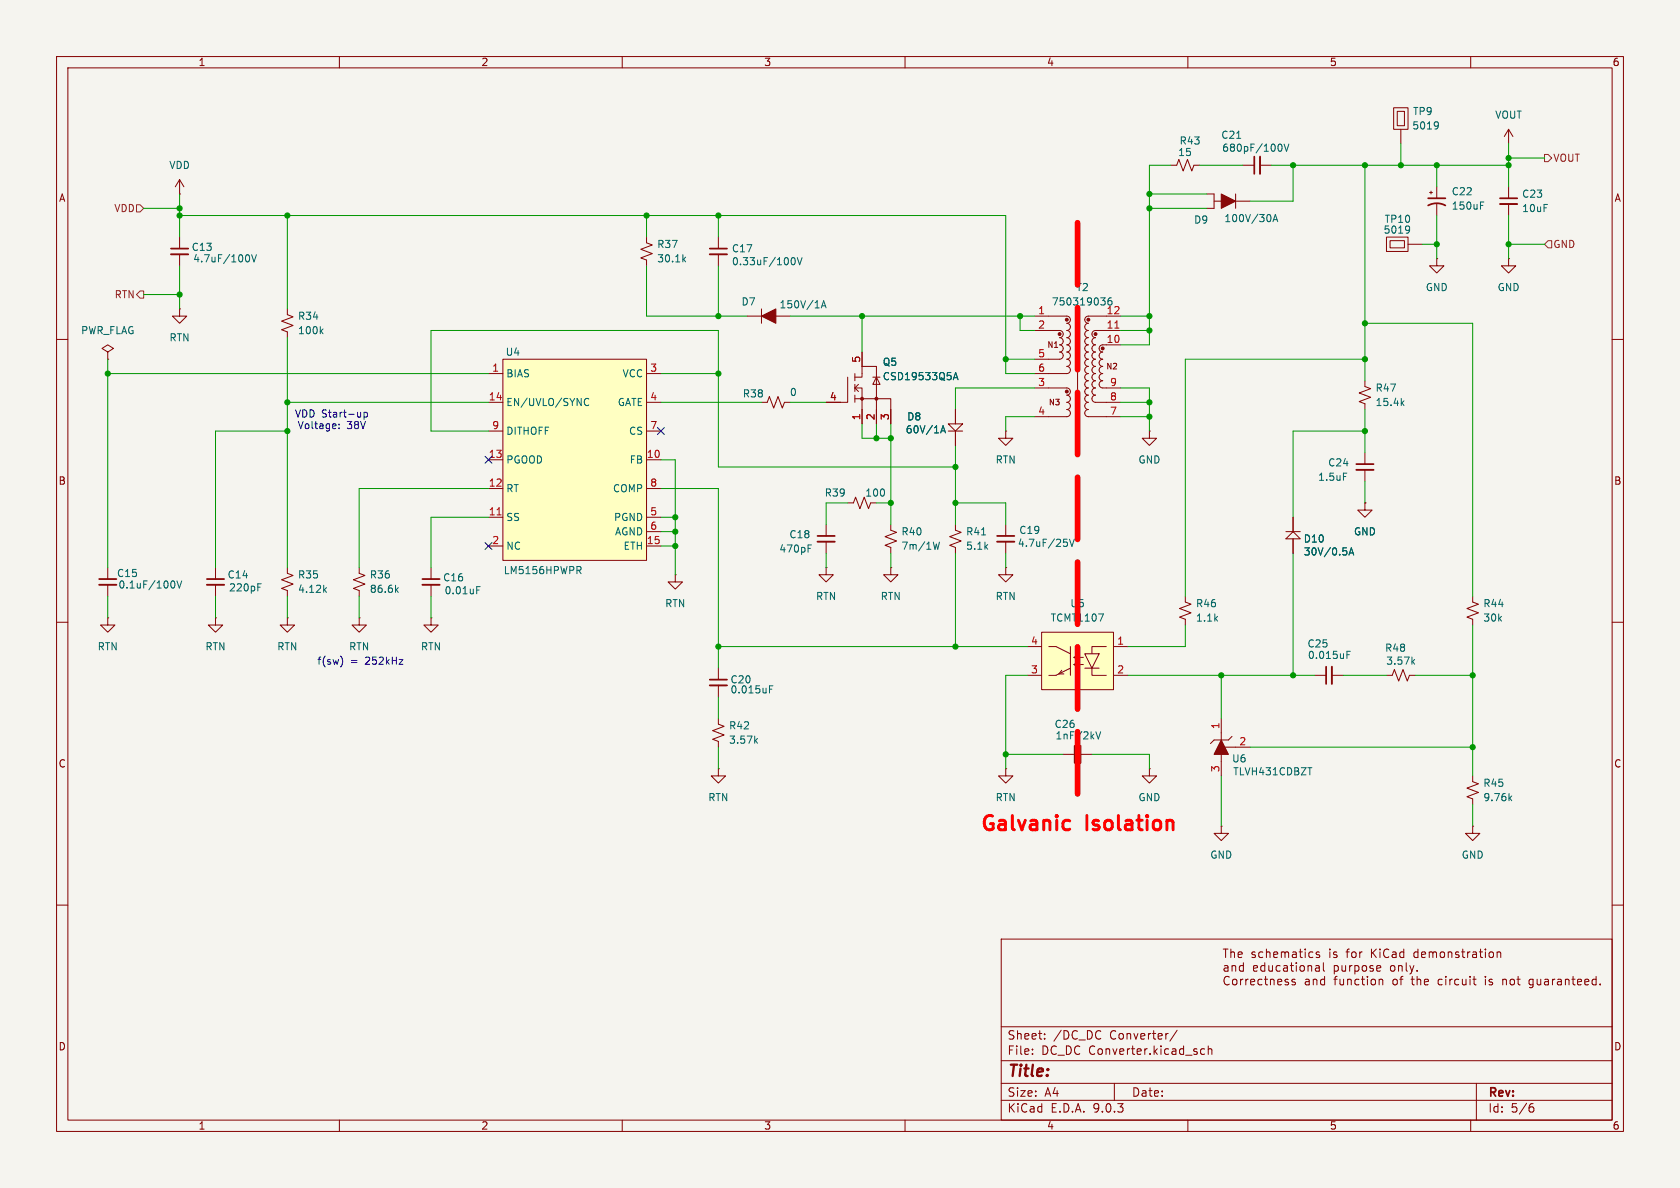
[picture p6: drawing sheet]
<svg xmlns="http://www.w3.org/2000/svg" width="297mm" height="210mm" viewBox="0 0 297 210" stroke-linecap="round" stroke-linejoin="round" font-family="sans-serif">
<path d="M0 0h297v210h-297z" fill="#f5f4ef" stroke="#f5f4ef" stroke-width=".18"/>
<g fill="none" stroke="#840000" stroke-width=".18">
<path d="M10 10h277v190h-277zM12 12h273v186h-273zM60 10v2M110 10v2M160 10v2M210 10v2M246.4 19.1h2.5v3.8h-2.5zM247 19.7h1.3v2.5h-1.3zM260 10v2M207 29.2h1l.4-1 .8 2 .7-2 .8 2 .4-1h1M213.4 34.3h1.2v2.5h-1.2M214.6 35.6h1.3"/>
<path d="M218.4 35.6h2.6M218.4 34.3v2.5M219.7 29.2h2M222.8 29.2h2M247.6 22.9v2.5M252.7 34h.5M253 33.8v.5M254 33v2.1M254 36.1v2M266.7 22.9v2.5M266.7 33v2.1M266.7 36.1v2"/>
<path d="M266.7 22.9l-.8 1.2M266.7 22.9l.8 1.2M31.7 54.6v1.3h1.3l-1.3 1.3-1.2-1.3h1.2M31.7 54.6h.1M127 41.9v2M127 45v2M132.1 55.9h2.5M134.6 54.6v2.6M137.2 55.9h2.5M182.9 58.4h4.4a.63 .63 0 0 1 .7 .7 .63 .63 0 0 1-.7 .6 .63 .63 0 0 1 .7 .6 .63 .63 0 0 1-.7 .7 .63 .63 0 0 1 .7 .6 .63 .63 0 0 1-.7 .6 .63 .63 0 0 1 .7 .7 .63 .63 0 0 1-.7 .6h-4.4M182.9 55.9h5.7a.63 .63 0 0 1 .6 .6 .63 .63 0 0 1-.6 .7 .63 .63 0 0 1 .6 .6 .63 .63 0 0 1-.6 .6 .63 .63 0 0 1 .6 .7 .63 .63 0 0 1-.6 .6 .63 .63 0 0 1 .6 .6 .63 .63 0 0 1-.6 .7 .63 .63 0 0 1 .6 .6 .63 .63 0 0 1-.6 .6 .63 .63 0 0 1 .6 .7 .63 .63 0 0 1-.6 .6 .63 .63 0 0 1 .6 .6 .63 .63 0 0 1-.6 .7 .63 .63 0 0 1 .6 .6 .63 .63 0 0 1-.6 .6h-5.7M190.5 55.9v17.8"/>
<path d="M198.1 55.9h-5.8a.63 .63 0 0 0-.5 .6 .63 .63 0 0 0 .6 .7 .63 .63 0 0 0-.6 .6 .63 .63 0 0 0 .6 .6 .63 .63 0 0 0-.6 .7 .63 .63 0 0 0 .6 .6 .63 .63 0 0 0-.6 .6 .63 .63 0 0 0 .6 .7 .63 .63 0 0 0-.6 .6 .63 .63 0 0 0 .6 .6 .63 .63 0 0 0-.6 .7 .63 .63 0 0 0 .6 .6 .63 .63 0 0 0-.6 .6 .63 .63 0 0 0 .6 .7 .63 .63 0 0 0-.6 .6 .63 .63 0 0 0 .6 .6 .63 .63 0 0 0-.6 .7 .63 .63 0 0 0 .6 .6 .63 .63 0 0 0-.6 .6 .63 .63 0 0 0 .6 .7 .63 .63 0 0 0-.6 .6 .63 .63 0 0 0 .6 .7 .63 .63 0 0 0-.6 .6 .63 .63 0 0 0 .6 .6 .63 .63 0 0 0-.6 .7 .63 .63 0 0 0 .6 .6 .63 .63 0 0 0-.6 .6 .63 .63 0 0 0 .6 .7h5.7M198.1 58.4h-4.4a.63 .63 0 0 0-.7 .7 .63 .63 0 0 0 .7 .6 .63 .63 0 0 0-.7 .6 .63 .63 0 0 0 .7 .7 .63 .63 0 0 0-.7 .6 .63 .63 0 0 0 .7 .6 .63 .63 0 0 0-.7 .7 .63 .63 0 0 0 .7 .6 .63 .63 0 0 0-.7 .6 .63 .63 0 0 0 .7 .7 .63 .63 0 0 0-.7 .6 .63 .63 0 0 0 .7 .6 .63 .63 0 0 0-.7 .7 .63 .63 0 0 0 .7 .6 .63 .63 0 0 0-.7 .6 .63 .63 0 0 0 .7 .7 .63 .63 0 0 0-.7 .6 .63 .63 0 0 0 .7 .7 .63 .63 0 0 0-.7 .6 .63 .63 0 0 0 .7 .6h4.4M245.1 41.9h3.8v2.6h-3.8zM245.7 42.5h2.6v1.3h-2.6zM248.9 43.2h2.6M254 45.7v1.3h1.3l-1.3 1.3-1.3-1.3h1.3M254 45.7h.1M266.7 45.7v1.3h1.3l-1.3 1.3-1.3-1.3h1.3M266.7 45.7h.1M10 60h2M149.9 66.7v4.4h-3.9M151.1 68.6h1.3v6.3"/>
<path d="M151.1 70.5h6.4v4.4M151.1 68.6l.7 .6M151.1 66v1.3M151.1 67.9v1.3M151.1 69.9v1.2M151.8 67.9l-.7 .7M152.4 64.8h2.5v10.1M152.4 62.2v4.5h-1.3M154.3 66.7h1.3M154.9 66.7l.7 1.2h-1.3zM167.6 74.9h2.6l-1.3 1.3zM167.6 76.2h2.6"/>
<path d="M168.9 72.4v2.5M168.9 76.2v2.5M177.8 76.2v1.3h1.3l-1.3 1.2-1.3-1.2h1.3M177.8 76.2h.1M182.9 68.6h5.7a.63 .63 0 0 1 .6 .6 .63 .63 0 0 1-.6 .7 .63 .63 0 0 1 .6 .6 .63 .63 0 0 1-.6 .6 .63 .63 0 0 1 .6 .7 .63 .63 0 0 1-.6 .6 .63 .63 0 0 1 .6 .6 .63 .63 0 0 1-.6 .7h-5.7M198.1 61h-3.2a.63 .63 0 0 0-.6 .6 .63 .63 0 0 0 .6 .6 .63 .63 0 0 0-.6 .7 .63 .63 0 0 0 .6 .6 .63 .63 0 0 0-.6 .6 .63 .63 0 0 0 .6 .7 .63 .63 0 0 0-.6 .6 .63 .63 0 0 0 .6 .6 .63 .63 0 0 0-.6 .7 .63 .63 0 0 0 .6 .6 .63 .63 0 0 0-.6 .6 .63 .63 0 0 0 .6 .7h3.2M203.2 76.2v1.3h1.3l-1.3 1.2-1.3-1.2h1.3M203.2 76.2h.1M241.3 67.3v1l1 .4-2 .8 2 .7-2 .8 1 .4v1M285 60h2M227.3 94h2.6M228.6 94l1.3 1.3h-2.6z"/>
<path d="M228.6 91.4v2.6M228.6 95.3v2.5M241.3 88.9v1.3h1.3l-1.3 1.2-1.3-1.2h1.3M241.3 88.9h.1M241.3 80v2M241.3 83.1v2M10 110h2M38.1 100.3v2.1M38.1 103.4v2M209.5 105.4v1l1.1 .4-2.1 .8 2.1 .7-2.1 .8 1 .4v1M232.4 119.4h2M235.5 119.4h2"/>
<path d="M245.1 119.4h1l.4-1 .8 2 .7-2 .8 2 .4-1h1M260.3 105.4v1l1.1 .4-2.1 .8 2.1 .7-2.1 .8 1 .4v1M285 110h2M188 133.4h2M191 133.4h2M203.2 135.9v1.3h1.3l-1.3 1.2-1.3-1.2h1.3M203.2 135.9h.1M215.9 127v3.8M215.9 133.4v3.8M216.5 132.1h4.5M217.8 130.2l-.6 .6h-2.6l-.6 .6M260.3 137.2v1l1.1 .4-2.1 .7 2.1 .8-2.1 .7 1 .4v1"/>
<path d="M215.9 146.1v1.2h1.3l-1.3 1.3-1.3-1.3h1.3M215.9 146.1h.1M260.3 146.1v1.2h1.3l-1.3 1.3-1.2-1.3h1.2M260.3 146.1h.1M10 160h2M177 166h108v32h-108zM216.2 167.8h.9M216.7 167.8v1.5M216.7 172.7a.74 .74 0 0 0-.3 .9 .74 .74 0 0 0 .8 .4h.1M217.2 172.7h.1M217.6 167.8v1.5M217.6 168.4l.2-.1h.4v1"/>
<path d="M218 173.2l.4-.1 .3 .3v.4l-.3 .3-.4-.1-.1-.2v-.4zM218.9 168.8l.7-.2-.1-.3h-.4l-.2 .2 .1 .7h.5M219.3 173.1v1M219.7 173.1l-.2 .1-.2 .2M220.2 173.1v1M220.7 173.1l-.3 .1-.2 .2M221.1 173.6l.7-.1-.1-.3-.4-.1-.2 .2 .1 .7h.5M221.9 168.3h-.4l-.2 .2 .1 .2 .5 .1v.4h-.6M223.1 173.2l-.4-.1-.3 .3v.4l.1 .2h.6M223.2 168.3h-.4l-.3 .3v.4l.2 .2h.5M223.5 173.1h.6M223.7 172.6v1.3l.4 .2"/>
<path d="M223.9 168.4l.2-.1h.4v1M223.9 167.8v1.5M224.6 173.2l.2-.1 .4 .1v.9M224.6 173.1v1M225.2 168.8l.7-.2-.1-.3h-.4l-.2 .2v.7h.6M225.9 173.6l.7-.1-.1-.3-.4-.1-.2 .2 .1 .7h.5M226.5 168.4l.5-.1 .2 .2M226.5 168.3v1M227.2 168.5l.2-.2h.3l.1 1M227.2 168.5v.8M227.7 173.2l-.3-.1-.2 .2v.2l.5 .2v.3h-.5M228.5 168.3h.6l.1 1"/>
<path d="M229 173.2l-.4-.1-.2 .2 .1 .2 .5 .2v.3h-.6M229.2 168.6l-.5 .1a.29 .29 0 0 0-.3 .3 .29 .29 0 0 0 .3 .3l.5-.1M229.7 168.3h.5M229.9 167.8v1.3l.3 .2M230.7 167.8v.1M230.7 168.3v1M230.8 173.2h.6l.1 .9M231.5 173.5h-.5a.29 .29 0 0 0-.3 .3 .29 .29 0 0 0 .3 .3l.5-.1M232.1 168.3h-.4l-.3 .3v.4l.1 .2h.6M232.2 173.2l.2-.1 .3 .1 .1 .9M232.2 173.1v1M232.6 170.8h.6v.9"/>
<path d="M233.2 171l-.5 .1a.29 .29 0 0 0-.2 .3 .29 .29 0 0 0 .2 .3l.5-.1M233.2 168.3h-.3l-.2 .2v.2l.5 .1v.4h-.5M234 170.2v1.3l.2 .2M234.2 173.2l-.5-.1-.2 .3v.4l.1 .2h.6M234.2 172.6v1.5M235.1 167.8v.1M235.1 168.3v1M235.8 173.1h.6M236.1 172.7l-.1 1.4M236.3 168.3h-.3l-.3 .2 .1 .2 .5 .1v.4h-.6M236.9 173.1l.1 .9 .3 .1 .2-.1M237.2 170.7v.8l.1 .1 .4 .1"/>
<path d="M237.5 173.1v1M238 168.3h.5M238.2 173.2l.3-.1 .3 .1 .1 .9M238.2 173.1v1M238.5 167.8l-.3 .2v1.3M239.1 168.3h.4l.2 .3v.4l-.2 .3-.4-.1-.1-.2v-.4zM240.2 173.2l-.4-.1-.3 .3v.4l.2 .2h.5M240.4 168.3v1M240.7 173.1h.5M240.8 168.3h-.3l-.1 .3M240.9 172.6v1.3l.3 .2M241.3 170.7l.3 .3v.4l-.3 .3"/>
<path d="M241.7 172.6v.1M241.7 173.1v1M242.5 167.8v1.5M242.5 173.2l.4-.1 .3 .3v.4l-.3 .3-.4-.1-.1-.2v-.4zM242.7 168.4l.6 .9M243.3 167.8l-.8 .8M243.8 173.2l.2-.1 .4 .1 .1 .9M243.8 173.1v1M244 167.8v.1M244 168.3v1M245.5 167.9a.6 .6 0 0 0-.7 0 .6 .6 0 0 0-.2 .7 .56 .56 0 0 0 .3 .6 .56 .56 0 0 0 .6-.1M246.2 168.3h.5l.1 1"/>
<path d="M246.4 173.2l.3-.1 .3 .3v.4l-.3 .3-.3-.1-.2-.2v-.4zM246.8 168.6l-.5 .1a.29 .29 0 0 0-.2 .3 .29 .29 0 0 0 .2 .3l.5-.1M247.5 173.1h.5M247.7 172.7v1.4M248.2 168.3h-.5l-.2 .3v.4l.1 .2h.6M248.2 167.8v1.5M249.2 170.7l.4 1M249.5 173.1h.5M249.6 171.7l-.1 .3-.3 .2M249.7 172.6v1.3l.3 .2M250 170.7l-.4 1M250.5 173.2l.2-.1 .4 .1 .1 .9"/>
<path d="M250.5 172.6v1.5M250.7 168.3h-.5l-.2 .3v.4l.1 .2h.6M250.7 167.8v1.5M251.3 168.8l.7-.2v-.3h-.5l-.2 .2 .1 .7h.6M251.8 173.6l.7-.1v-.3l-.5-.1-.2 .2 .1 .7h.6M252.7 168.4l.4-.1 .2 .2M252.7 168.3v1M253.3 168.5l.2-.2h.4l.1 1M253.3 168.5v.8M254.7 168.3h.4l.3 .3v.4l-.3 .3-.4-.1-.1-.2v-.4zM255 173.2l-.5-.1-.3 .3v.4l.2 .2h.6M255.5 172.7h.1"/>
<path d="M255.6 172.6v.1M255.6 173.1v1M255.7 172.7h-.1M256 168.4l.2-.1h.4l.1 1M256 168.3v1M256.3 173.1v1M256.7 173.1l-.2 .1-.2 .2M257.9 173.2l-.4-.1-.3 .3v.4l.1 .2h.6M257.9 168.3h-.4l-.2 .2 .1 .2 .5 .1v.4h-.6M258.4 168.3h.6M258.5 173.1l.1 .9 .4 .1 .2-.1M258.6 167.8v1.3l.4 .2"/>
<path d="M259.2 173.1v1M259.5 168.3v1M259.8 172.7h.1M259.9 172.6v.1M259.9 173.1v1M259.9 168.3h-.3l-.1 .3M260 172.7h-.1M260.4 173.1h.6M260.4 168.3h.6v1M260.6 172.6v1.3l.4 .2M261 168.6l-.5 .1a.29 .29 0 0 0-.2 .3 .29 .29 0 0 0 .2 .3l.5-.1M261.5 168.3h.6"/>
<path d="M261.7 167.8v1.3l.4 .2M262.5 172.7h.1M262.6 172.6v.1M262.6 173.1v1M262.6 167.8v.1M262.6 168.3v1M262.7 172.7h-.1M263.4 168.3h.3l.3 .3v.4l-.3 .3-.3-.1-.2-.2v-.4zM263.8 173.2l-.3-.1-.3 .2 .1 .2 .5 .2v.3h-.6M264.7 168.4l.2-.1h.3l.1 1M264.7 168.3v1M265.7 173.2l.2-.1 .3 .1 .1 .9"/>
<path d="M265.7 173.1v1M267.1 173.2l.4-.1 .2 .3v.4l-.2 .3-.4-.1-.1-.2v-.4zM268.2 173.1h.5M268.4 172.6v1.3l.3 .2M271 173.2l-.4-.1-.3 .3v.4l.2 .2h.5M271 173.1v1.2l-.3 .3-.3-.1M271.7 173.1l.1 .9 .4 .1 .2-.1M272.4 173.1v1M273.1 173.2h.6v.9M273.7 173.5h-.5a.29 .29 0 0 0-.2 .3 .29 .29 0 0 0 .2 .3l.5-.1M274.5 173.1v1M274.9 173.1l-.3 .1-.1 .2"/>
<path d="M275.4 173.2h.6v.9M276 173.5h-.5a.29 .29 0 0 0-.2 .3 .29 .29 0 0 0 .2 .3l.5-.1M276.7 173.2l.3-.1 .3 .1 .1 .9M276.7 173.1v1M277.9 173.1h.6M278.1 172.6v1.3l.4 .2M278.9 173.6l.7-.1-.1-.3-.4-.1-.2 .2 .1 .7h.5M280.2 173.6l.7-.1-.1-.3-.4-.1-.2 .2v.7h.6M282.2 173.2l-.5-.1-.2 .3v.4l.1 .2h.6M282.2 172.6v1.5M282.9 174v.1M285 160h2"/>
<path d="M60 198v2M110 198v2M160 198v2M177 194.5h108M177 191.5h108M177 187.5h108M177 181.5h108M182.5 186.3v.1M182.5 185.5v.1M184.7 183.6v.1M184.7 182.8v.1M197 191.5v3"/>
<path d="M208.1 182.1l-1.3 2M210 198v2M213 185.5l-.5-.1-.3 .3v.4l.2 .2h.6M213.6 185.5l.2-.1 .4 .1v.9M213.6 184.9v1.5M260 198v2M261 191.5v6.5M270.6 195.7h.4l.2 .3-.1 .5-.5 .1M271 195.1l-.4 .1"/>
</g>
<g fill="none" stroke="#006464" stroke-width=".18">
<path d="M218.6 24.5h.8M225 39.2l.5-1.3 .4 1.3M225.2 38.8h.6M226.1 25.5h.1a.68 .68 0 0 1 .5 .6 .68 .68 0 0 1-.5 .6h-.1M227 25.5l.4 1.2 .5-1.2M254 21.5l.2 .2a1.03 1.03 0 0 1-.2 1M254.3 22.1l-.3 .2M261.7 36.3h.5M261.7 35.7h.6M140 45.7l.2-.2a.68 .68 0 0 1 .4 .7 .68 .68 0 0 1-.4 .6l-.2-.1M140.9 45.5l.5 1.3 .4-1.3M145.2 54.4l.4-1.2 .4 1.2"/>
<path d="M145.3 54.1h.6M194.6 52.6h.8l-.4 .5M195.1 53.1l.3 .3-.1 .4M195.9 53.4l.2-.3 .4 .1 .1 .2-.1 .4M196.5 52.6l-.4 .1a.92 .92 0 0 0-.2 1.1M249.2 40.2a.94 .94 0 0 1-.2 1M249.2 40.5l-.2 .2M166.3 76.5l.4-1.2 .4 1.2M166.4 76.2h.6M168.5 67.1l.4-1.2 .5 1.2M168.6 66.8h.7M247.8 71.2l.4 .5"/>
<path d="M248.2 70.9l-.5 .4M237.5 83.6h.6M238.5 98.1l.4-1.3 .4 1.3M238.6 97.8h.6M45.6 103.8h.4M45.6 103.2h.6M238.1 115.7h.4M238.1 115.1h.6M249.7 116.9l.4 .5M250.1 116.6l-.5 .5M193.7 129.4l.5 1.2 .4-1.2M231.2 135.7h.7"/>
<path d="M266.9 141.1l.4 .4M267.3 140.7l-.5 .5"/>
</g>
<path d="M221.7 27.7v3M252.5 36.3a3.2 3.2 0 0 1 3 0M252.5 35.1h3M265.2 35.1h3M125.5 43.9h3M239.8 82h3M36.6 102.4h3M234.4 117.9v3M190 131.8v3.1" fill="none" stroke="#840000" stroke-width=".3"/>
<g fill="#840000" stroke="#840000" stroke-width=".18">
<path d="M134.6 55.9l2.6-1.3v2.6z"/>
<path d="M215.9 34.3l2.5 1.3-2.5 1.2z"/>
<path d="M215.9 130.8l1.3 2.6h-2.6z"/>
<circle cx="152.4" cy="70.5" r=".25"/>
<circle cx="154.9" cy="70.5" r=".25"/>
<circle cx="187.3" cy="59.1" r=".25"/>
<circle cx="188.6" cy="56.5" r=".25"/>
<circle cx="188.6" cy="69.2" r=".25"/>
<circle cx="192.4" cy="56.5" r=".25"/>
<circle cx="193.7" cy="59.1" r=".25"/>
<circle cx="194.9" cy="61.6" r=".25"/>
</g>
<path d="M222.8 27.7v3M265.2 36.1h3M125.5 45h3M239.8 83.1h3M36.6 103.4h3M235.5 117.9v3M191 131.8v3.1" fill="none" stroke="#840000" stroke-width=".33"/>
<path d="M197.1 58h.7" fill="none" stroke="#a90000" stroke-width=".18"/>
<path d="M184.1 111.8h12.7v10.1h-12.7z" fill="#ffffc2"/>
<g fill="none" stroke="#840000" stroke-width=".18">
<path d="M50.8 54.6v1l1 .4-2 .8 2 .7-2 .8 1 .4v1M114.3 41.9v1l1 .4-2 .8 2 .7-2 .8 1 .4v1M134.6 71.1h1l.4-1 .8 2 .7-2 .8 2 .4-1h1M146 92.7v2M146 95.8v2M149.9 88.9h1l.4-1 .7 2 .8-2 .7 2 .4-1h1M157.5 92.7v1l1 .4-2 .8 2 .7-2 .8 1 .4v1M168.9 92.7v1l1 .4-2 .8 2 .7-2 .8 1 .4v1M177.8 92.7v2M177.8 95.8v2M63.5 109.2v1.3h1.3l-1.3 1.3-1.3-1.3h1.3M63.5 109.2h.1"/>
<path d="M76.2 109.2v1.3h1.3l-1.3 1.3-1.3-1.3h1.3M76.2 109.2h.1M119.4 101.6v1.3h1.2l-1.2 1.2-1.3-1.2h1.3M119.4 101.6h.1M127 118.1v2M146 100.3v1.3h1.3l-1.3 1.3-1.2-1.3h1.2M146 100.3h.1M157.5 100.3v1.3h1.2l-1.2 1.3-1.3-1.3h1.3M157.5 100.3h.1M177.8 100.3v1.3h1.3l-1.3 1.3-1.3-1.3h1.3M177.8 100.3h.1M181.6 114.3h2.5"/>
<path d="M181.6 119.4h2.5M184.1 111.8h12.7v10.1h-12.7zM185.4 114.3h1.3l2.5 1.3M187.7 118.5l-.5 .6h.9M189.2 114.3v5.1M189.2 118.1l-2.5 1.3h-1.3M189.9 116.2h1.6M189.9 117.5h1.6M189.9 116.2l.6 .4M189.9 117.5l.6 .4M190.5 115.8l-.6 .4M190.5 117.1l-.6 .4"/>
<path d="M191.8 115.6h2.5l-1.3 2.5zM191.8 118.1h2.5M193 118.1v1.3h2.6M195.6 114.3h-2.6v1.3M196.8 114.3h2.6M196.8 119.4h2.6M127 127v1l1 .4-2 .8 2 .7-2 .8 1 .4v1M127 135.9v1.3h1.3l-1.3 1.2-1.3-1.2h1.3M127 135.9h.1M127 121.2v2M177.8 135.9v1.3h1.3l-1.3 1.2-1.3-1.2h1.3M177.8 135.9h.1"/>
</g>
<g fill="none" stroke="#006464" stroke-width=".18">
<path d="M56.7 58.5l.4 .5M57.1 58.2l-.5 .4M120.8 45.8l.4 .5M121.2 45.5l-.5 .4M142.9 96.9h.4M142.9 96.3h.6M166.1 95.8l-.3 1.3-.3-.9-.2 .9M173.5 94.6h.7M188 95.3h.7M188.5 95.8l.2 .2v.3l-.2 .3M189.1 95.3l.4 1.3 .4-1.3M194.2 108.5h.9l-.6 1.3"/>
<path d="M133.5 130.9l.4 .5M133.9 130.5l-.5 .5M136 121.8h.5M136 121.2h.6"/>
</g>
<path d="M144.5 94.7h3.1M176.3 94.7h3M125.5 120.1h3" fill="none" stroke="#840000" stroke-width=".3"/>
<path d="M144.5 95.8h3.1M176.3 95.8h3M125.5 121.2h3" fill="none" stroke="#840000" stroke-width=".33"/>
<path d="M88.9 63.5h25.4v35.6h-25.4z" fill="#ffffc2"/>
<g fill="none" stroke="#840000" stroke-width=".18">
<path d="M31.7 34.3h.1M31.7 31.8l-.7 1.2M31.7 31.8l.8 1.2M31.7 31.8v2.5M31.7 41.9v2M31.7 45v2M19 62.2l1.1-.6-1.1-.6-1 .6 1 .6v1.3M19 63.5h.1M86.4 66h2.5M86.4 71.1h2.5M86.4 76.2h2.5M88.9 63.5h25.4v35.6h-25.4z"/>
<path d="M114.3 66h2.5M114.3 71.1h2.5M114.3 76.2h2.5M146 71.1h2.6M152.4 62.2v2.6M152.4 72.4v2.5M154.9 72.4v2.5M157.5 72.4v2.5M168.9 72.4v2.5M168.9 76.2v2.5M86.4 81.3h2.5M86.4 86.4h2.5"/>
<path d="M86.4 91.4h2.5M86.4 96.5h2.5M114.3 81.3h2.5M114.3 86.4h2.5M114.3 91.4h2.5M114.3 96.5h2.5M114.3 94h2.5M228.6 91.4v2.6M228.6 95.3v2.5M241.3 88.9h.1M19 109.2v1.3h1.3l-1.3 1.3-1.2-1.3h1.2M19 109.2h.1"/>
<path d="M19 100.3v2.1M19 103.4v2M38.1 109.2v1.3h1.3l-1.3 1.3-1.3-1.3h1.3M38.1 109.2h.1M50.8 100.3v1l1 .4-2 .8 2 .8-2 .7 1 .4v1M50.8 109.2v1.3h1.3l-1.3 1.3-1.3-1.3h1.3M50.8 109.2h.1M63.5 100.3v1l1 .4-2 .8 2 .8-2 .7 1 .4v1M76.2 100.3v2.1M76.2 103.4v2"/>
</g>
<g fill="none" stroke="#006464" stroke-width=".18">
<path d="M43.7 45a.68 .68 0 0 1 .4 .7 .68 .68 0 0 1-.4 .6M44.5 45l.4 1.3 .4-1.3M104.1 70.6a.6 .6 0 0 0-.9 .4 .6 .6 0 0 0 .6 .7l.3-.1M166.3 76.5l.4-1.2 .4 1.2M166.4 76.2h.6M168.5 67.1l.4-1.2 .5 1.2M168.6 66.8h.7M238.5 98.1l.4-1.3 .4 1.3M238.6 97.8h.6M30.5 102.7a.68 .68 0 0 1 .4 .6 .68 .68 0 0 1-.4 .7M31.3 102.7l.4 1.3 .4-1.3M57.3 104.2l.4 .5"/>
<path d="M57.7 103.9l-.5 .5M70 104.2l.4 .5M70.4 103.9l-.5 .5M84.3 104.3h.4M84.3 103.7h.6M102 100.1h.5l.2 .3-.1 .4h-.6M102.3 100.8l.4 .6"/>
</g>
<path d="M87.9 91h.7" fill="none" stroke="#a90000" stroke-width=".18"/>
<path d="M30.2 43.9h3.1M17.5 102.4h3.1M74.7 102.4h3" fill="none" stroke="#840000" stroke-width=".3"/>
<path d="M30.2 45h3.1M17.5 103.4h3.1M74.7 103.4h3" fill="none" stroke="#840000" stroke-width=".33"/>
<path d="M24.1 36.2h.7l.6 .6-.6 .7h-.7zM273 27.3h.7l.6 .6-.6 .7h-.7zM24.8 51.4h.6v1.3h-.6l-.7-.6zM273.7 42.5h.6v1.3h-.6l-.7-.6z" fill="none" stroke="#725600" stroke-width=".18"/>
<path d="M190.5 39.4v104.1" fill="none" stroke="#f00" stroke-width="1" stroke-dasharray="11 4"/>
<g fill="none" stroke="#009600" stroke-width=".18">
<path d="M25.4 36.8h6.3M31.7 38.1h146.1v27.9h5.1M31.7 34.3v7.6M50.8 38.1v16.5M114.3 38.1v3.8M127 38.1v3.8M203.2 34.3h10.2M203.2 36.8h10.2M207 29.2h-3.8v31.8h-5.1M212.1 29.2h7.6M224.8 29.2h41.9M228.6 29.2v6.4h-7.6"/>
<path d="M241.3 29.2v38.1M247.6 25.4v3.8M254 29.2v3.8M254 38.1v7.6M266.7 25.4v7.6M266.7 38.1v7.6M266.7 27.9h6.3M25.4 52.1h6.3M31.7 47v7.6M50.8 59.7v40.6M114.3 47v8.9h17.8M127 47v8.9"/>
<path d="M139.7 55.9h43.2M152.4 55.9v6.3M180.3 55.9v2.5h2.6M198.1 55.9h5.1M198.1 58.4h5.1M241.3 57.2h19v48.2M251.5 43.2h2.5M266.7 43.2h6.3M19 66h67.4M19 63.5v36.8M50.8 71.1h35.6M50.8 76.2h-12.7v24.1"/>
<path d="M86.4 76.2h-10.2v-17.8h50.8v24.2h41.9M116.8 71.1h17.8M116.8 66h10.2M139.7 71.1h6.3M152.4 74.9v2.6h5.1M154.9 74.9v2.6M157.5 74.9v17.8M168.9 78.7v14M177.8 63.5h5.1M182.9 73.7h-5.1v2.5M182.9 68.6h-14v3.8M198.1 68.6h5.1v7.6"/>
<path d="M198.1 71.1h5.1M198.1 73.7h5.1M241.3 72.4v7.6M241.3 63.5h-31.8v41.9M241.3 76.2h-12.7v15.2M86.4 86.4h-22.9v13.9M86.4 91.4h-10.2v8.9M116.8 86.4h10.2v31.7M116.8 81.3h2.6v20.3M116.8 96.5h2.6M116.8 91.4h2.6M116.8 94h2.6"/>
<path d="M146 97.8v2.5M149.9 88.9h-3.9v3.8M154.9 88.9h2.6M157.5 97.8v2.5M168.9 88.9h8.9v3.8M168.9 97.8v16.5M177.8 97.8v2.5M228.6 97.8v21.6M241.3 85.1v3.8M19 105.4v3.8M38.1 105.4v3.8M50.8 105.4v3.8"/>
<path d="M63.5 105.4v3.8M76.2 105.4v3.8M127 114.3h54.6M181.6 119.4h-3.8v16.5M199.4 119.4h33M209.5 110.5v3.8h-10.1M215.9 119.4v7.6M237.5 119.4h7.6M250.2 119.4h10.1M260.3 110.5v26.7M127 123.2v3.8M127 132.1v3.8"/>
<path d="M177.8 133.4h10.2M193 133.4h10.2v2.5M215.9 137.2v8.9M221 132.1h39.3M260.3 142.2v3.9"/>
</g>
<path d="M116.2 75.6l1.2 1.2M117.4 75.6l-1.2 1.2M85.8 80.7l1.2 1.2M85.8 95.9l1.2 1.2M87 80.7l-1.2 1.2M87 95.9l-1.2 1.2" fill="none" stroke="#000084" stroke-width=".18"/>
<path d="M188.9 145l.2 .1M189.1 146.6l-.2 .1" fill="none" stroke="#f00" stroke-width=".51"/>
<path d="M59.9 75.7v.1M59.9 75v.1M63.8 72.9v.8M63.8 73.6l-.2 .1M64.4 72.9v1.3M64.4 72.9h.3l.3 .2-.2 .6h-.4M60.3 116a1.49 1.49 0 0 1 0 1.8" fill="none" stroke="#0000c2" stroke-width=".18"/>
<g fill="#009600" stroke="#009600" stroke-width=".18">
<circle cx="177.8" cy="133.4" r=".46"/>
<circle cx="260.3" cy="132.1" r=".46"/>
<circle cx="260.3" cy="119.4" r=".46"/>
<circle cx="203.2" cy="73.7" r=".46"/>
<circle cx="203.2" cy="71.1" r=".46"/>
<circle cx="203.2" cy="55.9" r=".46"/>
<circle cx="177.8" cy="63.5" r=".46"/>
<circle cx="168.9" cy="114.3" r=".46"/>
<circle cx="157.5" cy="88.9" r=".46"/>
<circle cx="168.9" cy="88.9" r=".46"/>
<circle cx="228.6" cy="119.4" r=".46"/>
<circle cx="215.9" cy="119.4" r=".46"/>
<circle cx="228.6" cy="29.2" r=".46"/>
<circle cx="241.3" cy="29.2" r=".46"/>
<circle cx="241.3" cy="57.2" r=".46"/>
<circle cx="241.3" cy="63.5" r=".46"/>
<circle cx="203.2" cy="36.8" r=".46"/>
<circle cx="203.2" cy="34.3" r=".46"/>
<circle cx="241.3" cy="76.2" r=".46"/>
<circle cx="152.4" cy="55.9" r=".46"/>
<circle cx="203.2" cy="58.4" r=".46"/>
<circle cx="254" cy="43.2" r=".46"/>
<circle cx="266.7" cy="29.2" r=".46"/>
<circle cx="266.7" cy="43.2" r=".46"/>
<circle cx="247.6" cy="29.2" r=".46"/>
<circle cx="254" cy="29.2" r=".46"/>
<circle cx="266.7" cy="27.9" r=".46"/>
<circle cx="180.3" cy="55.9" r=".46"/>
<circle cx="127" cy="114.3" r=".46"/>
<circle cx="119.4" cy="96.5" r=".46"/>
<circle cx="168.9" cy="82.6" r=".46"/>
<circle cx="119.4" cy="94" r=".46"/>
<circle cx="119.4" cy="91.4" r=".46"/>
<circle cx="157.5" cy="77.5" r=".46"/>
<circle cx="154.9" cy="77.5" r=".46"/>
<circle cx="127" cy="38.1" r=".46"/>
<circle cx="127" cy="55.9" r=".46"/>
<circle cx="114.3" cy="38.1" r=".46"/>
<circle cx="50.8" cy="71.1" r=".46"/>
<circle cx="127" cy="66" r=".46"/>
<circle cx="50.8" cy="38.1" r=".46"/>
<circle cx="50.8" cy="76.2" r=".46"/>
<circle cx="19" cy="66" r=".46"/>
<circle cx="31.7" cy="36.8" r=".46"/>
<circle cx="31.7" cy="52.1" r=".46"/>
<circle cx="31.7" cy="38.1" r=".46"/>
</g>
<g font-size="3.5" fill="#f00">
<text x="173" y="147.6">Galvanic</text>
<text x="192" y="147.6">Isolation</text>
</g>
<text font-size="2.8" fill="#840000" x="178" y="190.9">Title:</text>
<g font-size="2.1" fill="#840000">
<text x="216" y="172">The</text>
<text x="221.1" y="172">schematics</text>
<text x="235" y="172">is</text>
<text x="238.2" y="172">for</text>
<text x="242.6" y="172">KiCad</text>
<text x="250.4" y="172">demonstration</text>
<text x="178" y="184">Sheet:</text>
<text x="186.2" y="184">/DC_DC</text>
<text x="196.2" y="184">Converter/</text>
<text x="178" y="186.7">File:</text>
<text x="184.1" y="186.7">DC_DC Converter.kicad_sch</text>
<text x="178" y="196.9">KiCad</text>
<text x="178" y="194.1">Size:</text>
<text x="184.7" y="194.1">A4</text>
<text x="185.7" y="196.9">E.D.A.</text>
<text x="193.3" y="196.9">9.0.3</text>
<text x="200" y="194.1">Date:</text>
<text x="263" y="194.3">Rev:</text>
<text x="263" y="196.9">Id:</text>
<text x="267.1" y="196.9">5/6</text>
</g>
<g font-size="1.8" fill="#840000">
<text x="35" y="11.9">1</text>
<text x="85" y="11.9">2</text>
<text x="135" y="11.9">3</text>
<text x="185" y="11.9">4</text>
<text x="235" y="11.9">5</text>
<text x="285" y="11.9">6</text>
<text x="10.3" y="35.9">A</text>
<text x="285.3" y="35.9">A</text>
<text x="10.3" y="85.9">B</text>
<text x="285.3" y="85.9">B</text>
<text x="10.3" y="135.9">C</text>
<text x="285.3" y="135.9">C</text>
<text x="10.3" y="185.9">D</text>
<text x="285.3" y="185.9">D</text>
<text x="35" y="199.9">1</text>
<text x="85" y="199.9">2</text>
<text x="135" y="199.9">3</text>
<text x="185" y="199.9">4</text>
<text x="235" y="199.9">5</text>
<text x="285" y="199.9">6</text>
</g>
<g font-size="1.8" fill="#006464">
<text x="249.6" y="23.1">5019</text>
<text x="249.7" y="20.5">TP9</text>
<text x="264.2" y="21.2">VOUT</text>
<text x="208.2" y="27.8">15</text>
<text x="208.4" y="25.8">R43</text>
<text x="215.8" y="24.7">C21</text>
<text x="216" y="27">680pF/100V</text>
<text x="29.8" y="30.1">VDD</text>
<text x="256.5" y="34.7">C22</text>
<text x="269" y="35.2">C23</text>
<text x="211" y="39.7">D9</text>
<text x="216.4" y="39.5">100V/30A</text>
<text x="244.5" y="41.5">5019</text>
<text x="244.7" y="39.6">TP10</text>
<text x="256.5" y="37.3">150uF</text>
<text x="269" y="37.7">10uF</text>
<text x="33.8" y="44.6">C13</text>
<text x="34" y="46.6">4.7uF/100V</text>
<text x="116.1" y="44">R37</text>
<text x="116.1" y="46.6">30.1k</text>
<text x="129.3" y="47.1">0.33uF/100V</text>
<text x="129.3" y="44.8">C17</text>
<text x="190.2" y="51.7">T2</text>
<text x="252" y="51.7">GND</text>
<text x="264.7" y="51.7">GND</text>
<text x="14.2" y="59.3">PWR_FLAG</text>
<text x="52.6" y="56.7">R34</text>
<text x="52.6" y="59.3">100k</text>
<text x="131" y="54.2">D7</text>
<text x="137.7" y="54.7">150V/1A</text>
<text x="185.8" y="54.2">750319036</text>
<text x="195.5" y="55.6">12</text>
<text x="29.9" y="60.6">RTN</text>
<text x="89.3" y="63.1">U4</text>
<text x="156" y="64.9">Q5</text>
<text x="89.4" y="66.9">BIAS</text>
<text x="89.4" y="72">EN/UVLO/SYNC</text>
<text x="109.1" y="72">GATE</text>
<text x="110" y="66.9">VCC</text>
<text x="131.2" y="70.5">R38</text>
<text x="139.5" y="70.2">0</text>
<text x="156" y="67.4">CSD19533Q5A</text>
<text x="243.1" y="69.4">R47</text>
<text x="243.1" y="72">15.4k</text>
<text x="89.4" y="77.1">DITHOFF</text>
<text x="111.1" y="77.1">CS</text>
<text x="160" y="76.8">60V/1A</text>
<text x="160.3" y="74.5">D8</text>
<text x="89.4" y="82.1">PGOOD</text>
<text x="111.2" y="82.1">FB</text>
<text x="175.9" y="82.1">RTN</text>
<text x="201.2" y="82.1">GND</text>
<text x="234.7" y="82.7">C24</text>
<text x="89.4" y="87.2">RT</text>
<text x="108.3" y="87.2">COMP</text>
<text x="145.7" y="88">R39</text>
<text x="152.9" y="88">100</text>
<text x="232.9" y="85.2">1.5uF</text>
<text x="89.4" y="92.3">SS</text>
<text x="108.4" y="92.3">PGND</text>
<text x="108.6" y="94.8">AGND</text>
<text x="139.5" y="95.4">C18</text>
<text x="159.3" y="94.8">R40</text>
<text x="170.7" y="94.8">R41</text>
<text x="180.1" y="94.6">C19</text>
<text x="239.3" y="94.8">GND</text>
<text x="89" y="101.7">LM5156HPWPR</text>
<text x="89.4" y="97.4">NC</text>
<text x="110.1" y="97.4">ETH</text>
<text x="137.7" y="97.9">470pF</text>
<text x="159.3" y="97.4">7m/1W</text>
<text x="170.7" y="97.4">5.1k</text>
<text x="179.8" y="96.9">4.7uF/25V</text>
<text x="230.4" y="98.4">30V/0.5A</text>
<text x="230.4" y="96.1">D10</text>
<text x="20.6" y="102.2">C15</text>
<text x="20.8" y="104.2">0.1uF/100V</text>
<text x="40.1" y="102.5">C14</text>
<text x="40.4" y="104.7">220pF</text>
<text x="52.6" y="102.5">R35</text>
<text x="52.6" y="105">4.12k</text>
<text x="65.3" y="102.5">R36</text>
<text x="65.3" y="105">86.6k</text>
<text x="78.2" y="103">C16</text>
<text x="78.5" y="105.3">0.01uF</text>
<text x="117.5" y="107.5">RTN</text>
<text x="144.2" y="106.3">RTN</text>
<text x="155.6" y="106.3">RTN</text>
<text x="175.9" y="106.3">RTN</text>
<text x="189.1" y="107.5">U5</text>
<text x="211.3" y="107.5">R46</text>
<text x="262.1" y="107.5">R44</text>
<text x="185.7" y="110.1">TCMT1107</text>
<text x="211.3" y="110.1">1.1k</text>
<text x="262.1" y="110.1">30k</text>
<text x="17.2" y="115.2">RTN</text>
<text x="36.2" y="115.2">RTN</text>
<text x="48.9" y="115.2">RTN</text>
<text x="61.6" y="115.2">RTN</text>
<text x="74.3" y="115.2">RTN</text>
<text x="231" y="114.7">C25</text>
<text x="231.1" y="116.7">0.015uF</text>
<text x="244.8" y="115.4">R48</text>
<text x="245" y="117.7">3.57k</text>
<text x="129" y="121">C20</text>
<text x="129" y="122.8">0.015uF</text>
<text x="128.8" y="129.1">R42</text>
<text x="128.8" y="131.7">3.57k</text>
<text x="186.3" y="128.9">C26</text>
<text x="186.5" y="130.9">1nF/2kV</text>
<text x="217.7" y="135">U6</text>
<text x="217.9" y="137.3">TLVH431CDBZT</text>
<text x="125.1" y="141.8">RTN</text>
<text x="175.9" y="141.8">RTN</text>
<text x="201.2" y="141.8">GND</text>
<text x="262.1" y="139.3">R45</text>
<text x="262.1" y="141.8">9.76k</text>
<text x="213.9" y="152">GND</text>
<text x="258.3" y="152">GND</text>
</g>
<g font-size="1.8" fill="#725600">
<text x="274.5" y="28.8">VOUT</text>
<text x="20.1" y="37.7">VDD</text>
<text x="274.5" y="44">GND</text>
<text x="20.2" y="52.9">RTN</text>
</g>
<g font-size="1.8" fill="#a90000">
<text x="183.4" y="55.6">1</text>
<text x="183.4" y="58.2">2</text>
<text x="195.5" y="58.2">11</text>
<text x="86.9" y="65.8">1</text>
<text x="114.9" y="65.8">3</text>
<text x="152.1" y="64.2" transform="rotate(-90 152.1 64.2)">5</text>
<text x="183.4" y="63.2">5</text>
<text x="183.4" y="65.8">6</text>
<text x="195.5" y="60.7">10</text>
<text x="86.3" y="70.9">14</text>
<text x="114.9" y="70.9">4</text>
<text x="146.6" y="70.9">4</text>
<text x="183.4" y="68.3">3</text>
<text x="196.1" y="68.3">9</text>
<text x="196.1" y="70.9">8</text>
<text x="86.9" y="75.9">9</text>
<text x="114.9" y="75.9">7</text>
<text x="152.1" y="74.4" transform="rotate(-90 152.1 74.4)">1</text>
<text x="154.7" y="74.4" transform="rotate(-90 154.7 74.4)">2</text>
<text x="157.2" y="74.4" transform="rotate(-90 157.2 74.4)">3</text>
<text x="183.4" y="73.4">4</text>
<text x="196.1" y="73.4">7</text>
<text x="86.3" y="81">13</text>
<text x="114.3" y="81">10</text>
<text x="86.3" y="86.1">12</text>
<text x="114.9" y="86.1">8</text>
<text x="86.3" y="91.2">11</text>
<text x="114.9" y="91.2">5</text>
<text x="114.9" y="93.7">6</text>
<text x="86.9" y="96.3">2</text>
<text x="114.3" y="96.3">15</text>
<text x="182.2" y="114">4</text>
<text x="182.2" y="119.1">3</text>
<text x="197.4" y="114">1</text>
<text x="197.4" y="119.1">2</text>
<text x="215.6" y="129" transform="rotate(-90 215.6 129)">1</text>
<text x="219" y="131.8">2</text>
<text x="215.6" y="136.6" transform="rotate(-90 215.6 136.6)">3</text>
</g>
<g font-size="1.8" fill="#0000c2">
<text x="52" y="74">VDD Start-up</text>
<text x="52.5" y="76.1">Voltage:</text>
<text x="61.3" y="76.1">38V</text>
<text x="56" y="117.7">f(sw)</text>
<text x="62" y="117.7">=</text>
<text x="64.7" y="117.7">252kHz</text>
</g>
<g font-size="1.4" fill="#840000">
<text x="185.1" y="61.7">N1</text>
<text x="195.5" y="65.5">N2</text>
<text x="185.3" y="71.8">N3</text>
</g>
</svg>
